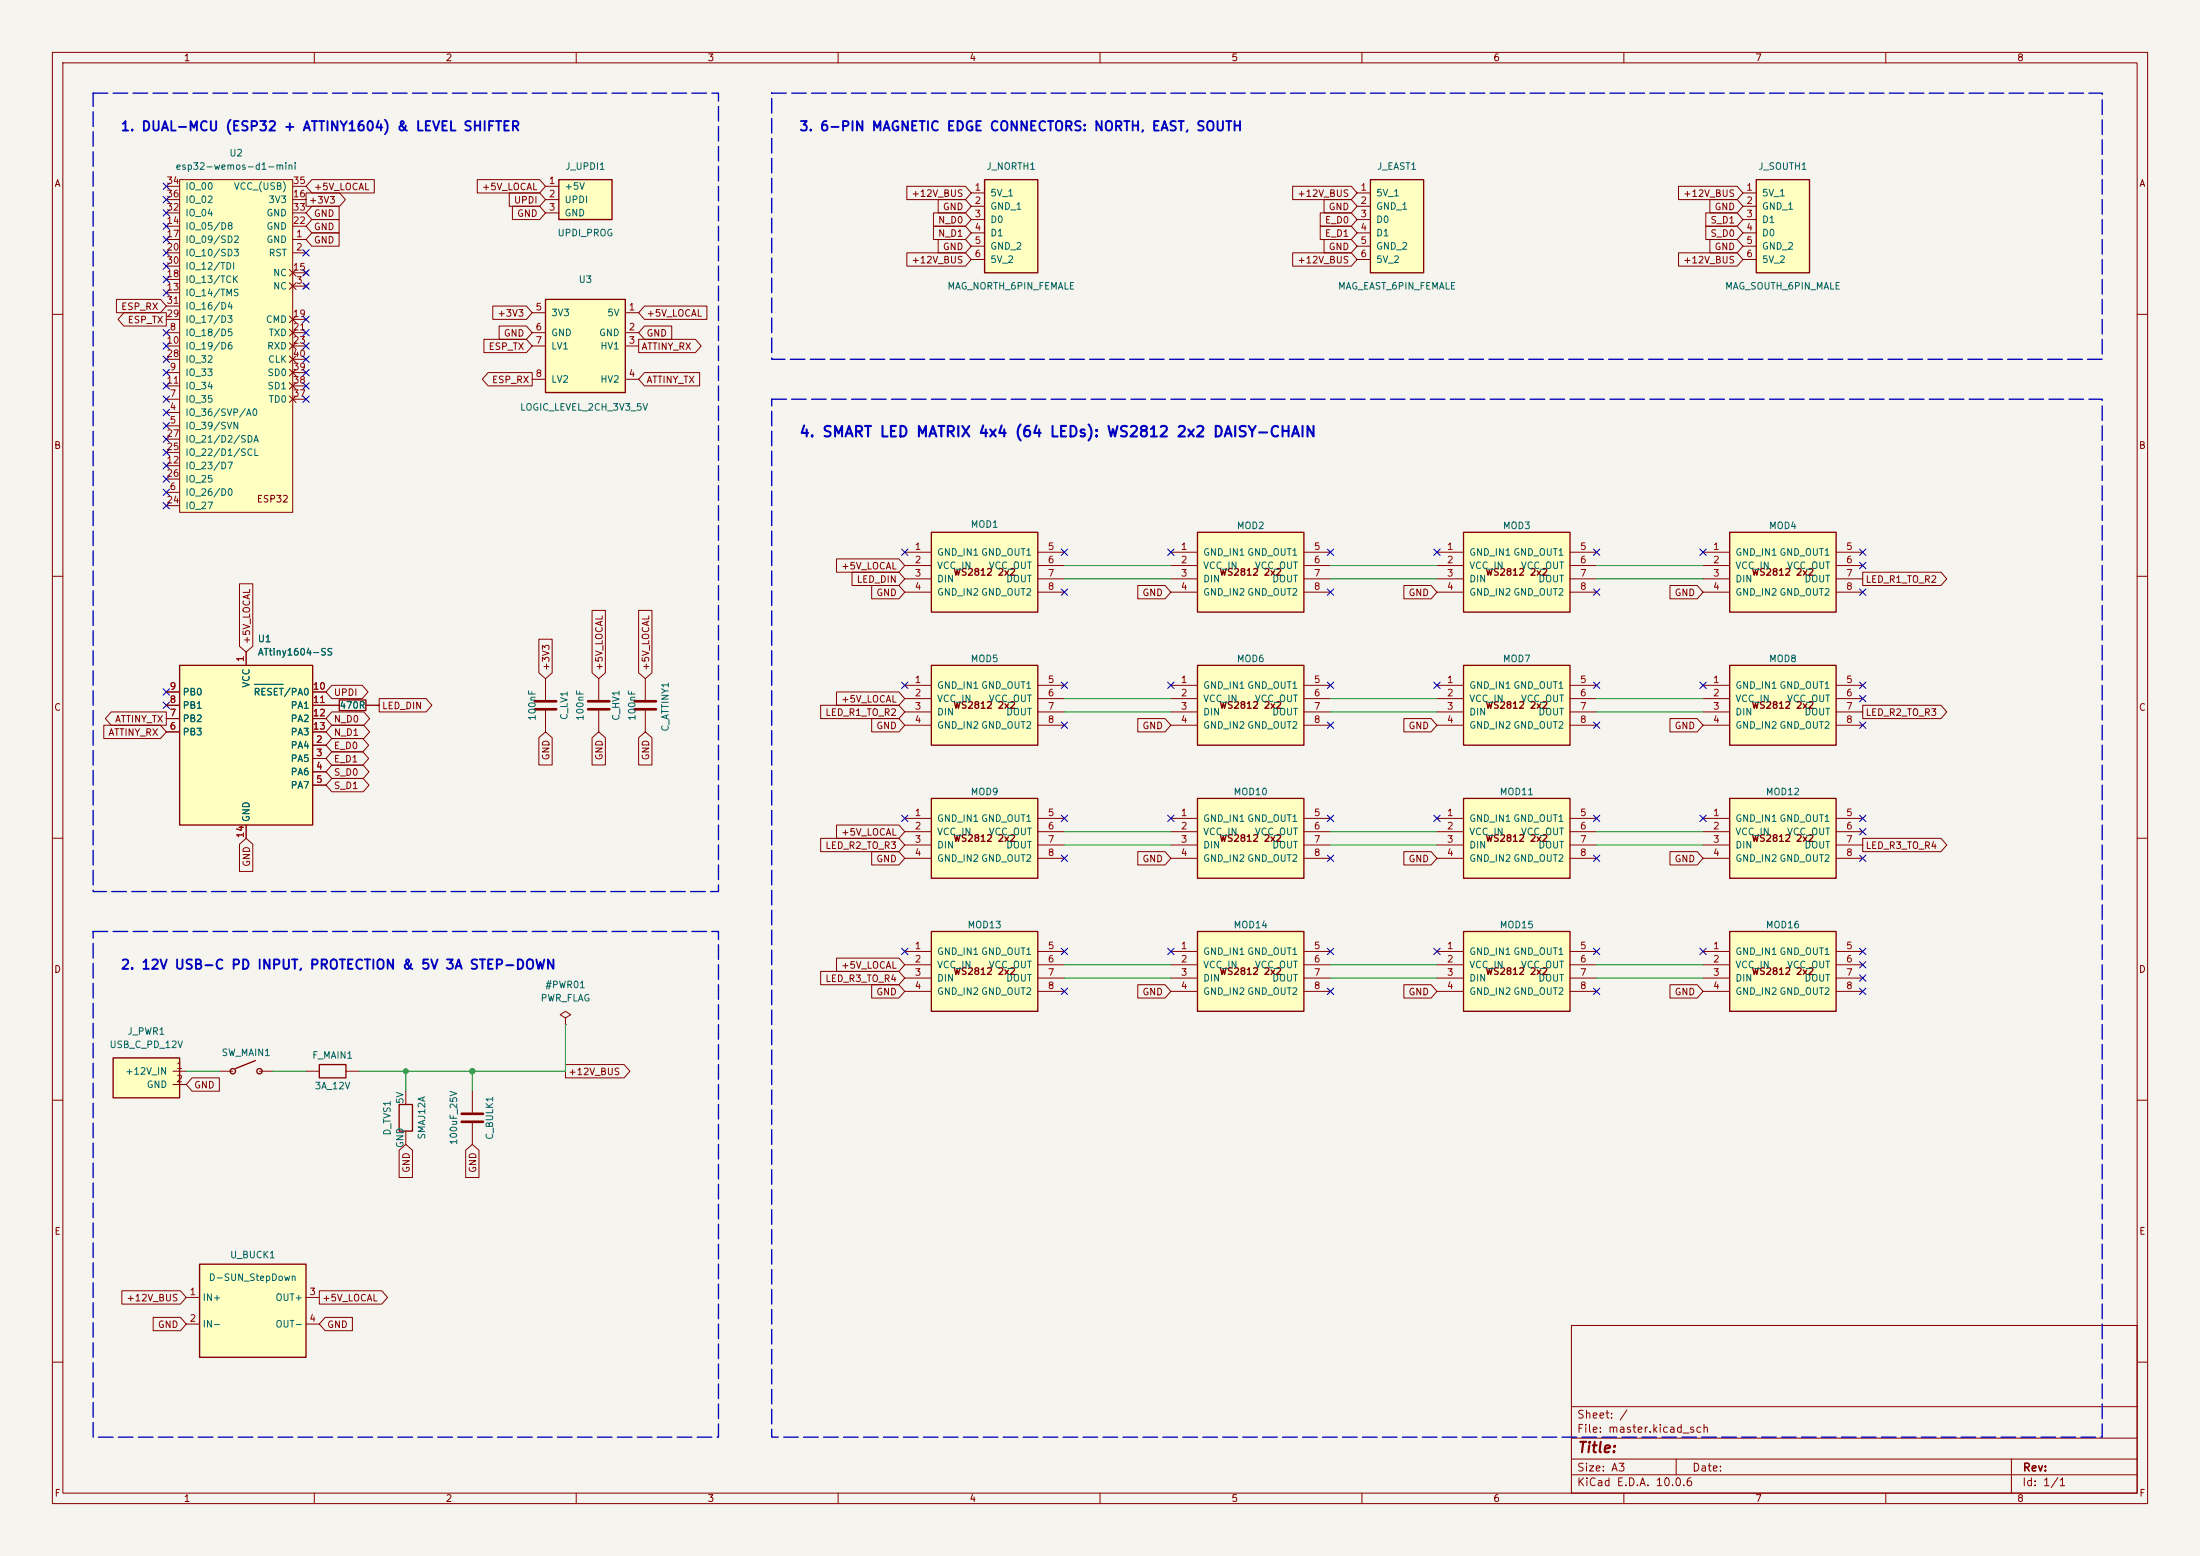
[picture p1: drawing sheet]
<svg xmlns="http://www.w3.org/2000/svg" width="420mm" height="297mm" viewBox="0 0 420 297" stroke-linecap="round" stroke-linejoin="round" font-family="sans-serif">
<path d="M0 0h420v297h-420z" fill="#f5f4ef" stroke="#f5f4ef" stroke-width=".19"/>
<g fill="none" stroke="#840000" stroke-width=".19">
<path d="M10 10h400v277h-400zM12 12h396v273h-396zM60 10v2M110 10v2M160 10v2M210 10v2M260 10v2M310 10v2M360 10v2M10 60h2M408 60h2M10 110h2"/>
<path d="M408 110h2M10 160h2M408 160h2M10 210h2M408 210h2M300 253h108v32h-108zM10 260h2M300 278.5h108M300 274.5h108M300 268.5h108M320 278.5v3M384 278.5v6.5"/>
<path d="M408 260h2M60 285v2M110 285v2M160 285v2M210 285v2M260 285v2M300 281.5h108M310 285v2M360 285v2"/>
</g>
<path d="M330.2 101.6h20.3v15.2h-20.3z" fill="#ffffc2"/>
<path d="M330.2 101.6h20.3v15.2h-20.3z" fill="none" stroke="#840000" stroke-width=".25"/>
<path d="M325.1 105.4h5.1M325.1 108h5.1M325.1 110.5h5.1M325.1 113h5.1M350.5 105.4h5.1M350.5 108h5.1M350.5 110.5h5.1M350.5 113h5.1" fill="none" stroke="#840000" stroke-width=".19"/>
<path d="M335.3 34.3h10.1v17.8h-10.1z" fill="#ffffc2"/>
<path d="M335.3 34.3h10.1v17.8h-10.1z" fill="none" stroke="#840000" stroke-width=".25"/>
<path d="M332.7 36.8h2.6M332.7 39.4h2.6M332.7 41.9h2.6M332.7 44.5h2.6M332.7 47h2.6M332.7 49.5h2.6" fill="none" stroke="#840000" stroke-width=".19"/>
<path d="M34.3 127h25.4v30.5h-25.4z" fill="#ffffc2"/>
<path d="M34.3 127h25.4v30.5h-25.4z" fill="none" stroke="#840000" stroke-width=".25"/>
<g fill="none" stroke="#840000" stroke-width=".19">
<path d="M31.7 139.7h2.6M31.7 137.2h2.6M31.7 134.6h2.6M31.7 132.1h2.6M47 124.5v2.5M59.7 139.7h2.5M59.7 137.2h2.5M59.7 134.6h2.5M59.7 132.1h2.5M47 157.5v2.5M59.7 142.2h2.5M59.7 144.8h2.5"/>
<path d="M59.7 147.3h2.5M59.7 149.9h2.5"/>
</g>
<path d="M48.6 130.6h5.5" fill="none" stroke="#006464" stroke-width=".19"/>
<path d="M106.7 34.3h10.1v7.6h-10.1z" fill="#ffffc2"/>
<path d="M106.7 34.3h10.1v7.6h-10.1z" fill="none" stroke="#840000" stroke-width=".25"/>
<path d="M104.1 35.6h2.6M104.1 38.1h2.6M104.1 40.6h2.6" fill="none" stroke="#840000" stroke-width=".19"/>
<path d="M261.6 34.3h10.2v17.8h-10.2z" fill="#ffffc2"/>
<path d="M261.6 34.3h10.2v17.8h-10.2z" fill="none" stroke="#840000" stroke-width=".25"/>
<path d="M259.1 36.8h2.5M259.1 39.4h2.5M259.1 41.9h2.5M259.1 44.5h2.5M259.1 47h2.5M259.1 49.5h2.5" fill="none" stroke="#840000" stroke-width=".19"/>
<path d="M104.1 57.2h15.3v17.7h-15.3z" fill="#ffffc2"/>
<path d="M104.1 57.2h15.3v17.7h-15.3z" fill="none" stroke="#840000" stroke-width=".25"/>
<path d="M101.6 59.7h2.5M119.4 59.7h2.5M101.6 63.5h2.5M101.6 66h2.5M101.6 72.4h2.5M119.4 63.5h2.5M119.4 66h2.5M119.4 72.4h2.5" fill="none" stroke="#840000" stroke-width=".19"/>
<path d="M34.3 34.3h21.6v63.5h-21.6z" fill="#ffffc2"/>
<g fill="none" stroke="#840000" stroke-width=".19">
<path d="M31.7 38.1h2.6M31.7 35.6h2.6M34.3 34.3h21.6v63.5h-21.6zM55.9 38.1h2.5M55.9 35.6h2.5M31.7 45.7h2.6M31.7 48.3h2.6M31.7 55.9h2.6M31.7 43.2h2.6M31.7 53.3h2.6M31.7 50.8h2.6M31.7 58.4h2.6"/>
<path d="M31.7 40.6h2.6M55.2 54l1.3 1.2M55.2 51.4l1.3 1.3M55.9 45.7h2.5M55.9 48.3h2.5M55.9 54.6h2.5M55.9 43.2h2.5M55.9 52.1h2.5M55.9 40.6h2.5M56.5 54l-1.3 1.2M56.5 51.4l-1.3 1.3M58 54.2l.8 .8"/>
<path d="M58 51.7l.8 .8M58.8 51.7l-.8 .8M58.8 54.2l-.8 .8M31.7 78.7h2.6M31.7 76.2h2.6M31.7 63.5h2.6M31.7 71.1h2.6M31.7 66h2.6M31.7 73.7h2.6M31.7 61h2.6M31.7 68.6h2.6M55.2 60.3l1.3 1.3"/>
<path d="M55.2 62.9l1.3 1.2M55.2 65.4l1.3 1.3M55.2 75.6l1.3 1.2M55.2 73l1.3 1.3M55.2 70.5l1.3 1.3M55.2 67.9l1.3 1.3M55.9 76.2h2.5M55.9 63.5h2.5M55.9 71.1h2.5M55.9 66h2.5M55.9 73.7h2.5M55.9 61h2.5"/>
<path d="M55.9 68.6h2.5M56.5 60.3l-1.3 1.3M56.5 62.9l-1.3 1.2M56.5 65.4l-1.3 1.3M56.5 75.6l-1.3 1.2M56.5 73l-1.3 1.3M56.5 70.5l-1.3 1.3M56.5 67.9l-1.3 1.3M31.7 81.3h2.6M31.7 94h2.6M31.7 88.9h2.6M31.7 96.5h2.6"/>
<path d="M31.7 86.4h2.6M31.7 91.4h2.6M31.7 83.8h2.6"/>
</g>
<path d="M330.2 177.8h20.3v15.2h-20.3z" fill="#ffffc2"/>
<path d="M64.8 133.6h5v2h-5zM330.2 177.8h20.3v15.2h-20.3z" fill="none" stroke="#840000" stroke-width=".25"/>
<g fill="none" stroke="#840000" stroke-width=".19">
<path d="M62.2 134.6h2.6M69.8 134.6h2.6M104.1 129.5v4.1M104.1 135.6v4.1M114.3 129.5v4.1M114.3 135.6v4.1M123.2 129.5v4.1M123.2 135.6v4.1M325.1 181.6h5.1M325.1 184.2h5.1M325.1 186.7h5.1M325.1 189.2h5.1"/>
<path d="M350.5 181.6h5.1M350.5 184.2h5.1M350.5 186.7h5.1M350.5 189.2h5.1"/>
</g>
<path d="M102.1 133.9h4.1M102.1 135.4h4.1M112.3 133.9h4M112.3 135.4h4M121.2 133.9h4M121.2 135.4h4" fill="none" stroke="#840000" stroke-width=".51"/>
<path d="M279.4 152.4h20.3v15.2h-20.3z" fill="#ffffc2"/>
<path d="M279.4 152.4h20.3v15.2h-20.3z" fill="none" stroke="#840000" stroke-width=".25"/>
<path d="M274.3 156.2h5.1M274.3 158.8h5.1M299.7 156.2h5.1M299.7 158.8h5.1M274.3 161.3h5.1M274.3 163.8h5.1M299.7 161.3h5.1M299.7 163.8h5.1" fill="none" stroke="#840000" stroke-width=".19"/>
<path d="M279.4 127h20.3v15.2h-20.3z" fill="#ffffc2"/>
<path d="M279.4 127h20.3v15.2h-20.3z" fill="none" stroke="#840000" stroke-width=".25"/>
<path d="M274.3 130.8h5.1M274.3 133.4h5.1M274.3 135.9h5.1M274.3 138.4h5.1M299.7 130.8h5.1M299.7 133.4h5.1M299.7 135.9h5.1M299.7 138.4h5.1" fill="none" stroke="#840000" stroke-width=".19"/>
<path d="M330.2 152.4h20.3v15.2h-20.3z" fill="#ffffc2"/>
<path d="M330.2 152.4h20.3v15.2h-20.3z" fill="none" stroke="#840000" stroke-width=".25"/>
<path d="M325.1 156.2h5.1M325.1 158.8h5.1M350.5 156.2h5.1M350.5 158.8h5.1M325.1 161.3h5.1M325.1 163.8h5.1M350.5 161.3h5.1M350.5 163.8h5.1" fill="none" stroke="#840000" stroke-width=".19"/>
<path d="M330.2 127h20.3v15.2h-20.3z" fill="#ffffc2"/>
<path d="M330.2 127h20.3v15.2h-20.3z" fill="none" stroke="#840000" stroke-width=".25"/>
<path d="M325.1 130.8h5.1M325.1 133.4h5.1M325.1 135.9h5.1M325.1 138.4h5.1M350.5 130.8h5.1M350.5 133.4h5.1M350.5 135.9h5.1M350.5 138.4h5.1" fill="none" stroke="#840000" stroke-width=".19"/>
<path d="M38.1 241.3h20.3v17.8h-20.3z" fill="#ffffc2"/>
<g fill="none" stroke="#840000" stroke-width=".25">
<path d="M48.8 202.4l-3.8 1.6M61 203.2h5v2.5h-5zM38.1 241.3h20.3v17.8h-20.3z"/>
<circle cx="44.5" cy="204.5" r=".51"/>
<circle cx="49.5" cy="204.5" r=".51"/>
</g>
<path d="M41.9 204.5h2.5M49.5 204.5h2.6M58.4 204.5h2.6M66 204.5h2.6M35.6 247.6h2.5M35.6 252.7h2.5M58.4 247.6h2.6M58.4 252.7h2.6" fill="none" stroke="#840000" stroke-width=".19"/>
<path d="M188 34.3h10.1v17.8h-10.1z" fill="#ffffc2"/>
<path d="M188 34.3h10.1v17.8h-10.1z" fill="none" stroke="#840000" stroke-width=".25"/>
<path d="M185.4 36.8h2.6M185.4 39.4h2.6M185.4 41.9h2.6M185.4 44.5h2.6M185.4 47h2.6M185.4 49.5h2.6M90.2 208.3v4M90.2 214.4v4" fill="none" stroke="#840000" stroke-width=".19"/>
<path d="M88.1 212.6h4.1M88.1 214.1h4.1" fill="none" stroke="#840000" stroke-width=".51"/>
<path d="M21.6 201.9h12.7v7.7h-12.7z" fill="#ffffc2"/>
<path d="M21.6 201.9h12.7v7.7h-12.7zM76.2 210.8h2.5v5.1h-2.5z" fill="none" stroke="#840000" stroke-width=".25"/>
<path d="M33 204.5h2.6M33 207h2.6M77.5 208.3v2.5M77.5 215.9v2.5" fill="none" stroke="#840000" stroke-width=".19"/>
<path d="M279.4 177.8h20.3v15.2h-20.3z" fill="#ffffc2"/>
<path d="M279.4 177.8h20.3v15.2h-20.3z" fill="none" stroke="#840000" stroke-width=".25"/>
<path d="M274.3 181.6h5.1M274.3 184.2h5.1M274.3 186.7h5.1M274.3 189.2h5.1M299.7 181.6h5.1M299.7 184.2h5.1M299.7 186.7h5.1M299.7 189.2h5.1" fill="none" stroke="#840000" stroke-width=".19"/>
<path d="M279.4 101.6h20.3v15.2h-20.3z" fill="#ffffc2"/>
<path d="M279.4 101.6h20.3v15.2h-20.3z" fill="none" stroke="#840000" stroke-width=".25"/>
<path d="M274.3 105.4h5.1M274.3 108h5.1M274.3 110.5h5.1M274.3 113h5.1M299.7 105.4h5.1M299.7 108h5.1M299.7 110.5h5.1M299.7 113h5.1" fill="none" stroke="#840000" stroke-width=".19"/>
<path d="M177.8 101.6h20.3v15.2h-20.3z" fill="#ffffc2"/>
<path d="M177.8 101.6h20.3v15.2h-20.3z" fill="none" stroke="#840000" stroke-width=".25"/>
<path d="M172.7 105.4h5.1M172.7 108h5.1M172.7 110.5h5.1M172.7 113h5.1M198.1 105.4h5.1M198.1 108h5.1M198.1 110.5h5.1M198.1 113h5.1M107.9 194.3l1.1-.6-1.1-.7-1 .7 1 .6v1.3M107.9 195.6h.1" fill="none" stroke="#840000" stroke-width=".19"/>
<path d="M228.6 101.6h20.3v15.2h-20.3z" fill="#ffffc2"/>
<path d="M228.6 101.6h20.3v15.2h-20.3z" fill="none" stroke="#840000" stroke-width=".25"/>
<path d="M223.5 105.4h5.1M223.5 108h5.1M223.5 110.5h5.1M223.5 113h5.1M248.9 105.4h5.1M248.9 108h5.1M248.9 110.5h5.1M248.9 113h5.1" fill="none" stroke="#840000" stroke-width=".19"/>
<path d="M177.8 152.4h20.3v15.2h-20.3z" fill="#ffffc2"/>
<path d="M177.8 152.4h20.3v15.2h-20.3z" fill="none" stroke="#840000" stroke-width=".25"/>
<path d="M172.7 156.2h5.1M172.7 158.8h5.1M198.1 156.2h5.1M198.1 158.8h5.1M172.7 161.3h5.1M172.7 163.8h5.1M198.1 161.3h5.1M198.1 163.8h5.1" fill="none" stroke="#840000" stroke-width=".19"/>
<path d="M177.8 177.8h20.3v15.2h-20.3z" fill="#ffffc2"/>
<path d="M177.8 177.8h20.3v15.2h-20.3z" fill="none" stroke="#840000" stroke-width=".25"/>
<path d="M172.7 181.6h5.1M172.7 184.2h5.1M172.7 186.7h5.1M172.7 189.2h5.1M198.1 181.6h5.1M198.1 184.2h5.1M198.1 186.7h5.1M198.1 189.2h5.1" fill="none" stroke="#840000" stroke-width=".19"/>
<path d="M228.6 152.4h20.3v15.2h-20.3z" fill="#ffffc2"/>
<path d="M228.6 152.4h20.3v15.2h-20.3z" fill="none" stroke="#840000" stroke-width=".25"/>
<path d="M223.5 156.2h5.1M223.5 158.8h5.1M248.9 156.2h5.1M248.9 158.8h5.1M223.5 161.3h5.1M223.5 163.8h5.1M248.9 161.3h5.1M248.9 163.8h5.1" fill="none" stroke="#840000" stroke-width=".19"/>
<path d="M228.6 127h20.3v15.2h-20.3z" fill="#ffffc2"/>
<path d="M228.6 127h20.3v15.2h-20.3z" fill="none" stroke="#840000" stroke-width=".25"/>
<path d="M223.5 130.8h5.1M223.5 133.4h5.1M223.5 135.9h5.1M223.5 138.4h5.1M248.9 130.8h5.1M248.9 133.4h5.1M248.9 135.9h5.1M248.9 138.4h5.1" fill="none" stroke="#840000" stroke-width=".19"/>
<path d="M228.6 177.8h20.3v15.2h-20.3z" fill="#ffffc2"/>
<path d="M228.6 177.8h20.3v15.2h-20.3z" fill="none" stroke="#840000" stroke-width=".25"/>
<path d="M223.5 181.6h5.1M223.5 184.2h5.1M223.5 186.7h5.1M223.5 189.2h5.1M248.9 181.6h5.1M248.9 184.2h5.1M248.9 186.7h5.1M248.9 189.2h5.1" fill="none" stroke="#840000" stroke-width=".19"/>
<path d="M177.8 127h20.3v15.2h-20.3z" fill="#ffffc2"/>
<path d="M177.8 127h20.3v15.2h-20.3z" fill="none" stroke="#840000" stroke-width=".25"/>
<g fill="none" stroke="#840000" stroke-width=".19">
<path d="M58.4 36.8h6.4l1.1 1.3-1.1 1.3h-6.4zM59.5 34.3h11.9v2.5h-11.9l-1.1-1.2zM59.5 39.4h5.2v2.5h-5.2l-1.1-1.3zM91.1 34.3h11.9l1.1 1.3-1.1 1.2h-11.9zM97.2 36.8h5.8l1.1 1.3-1.1 1.3h-5.8zM97.8 39.4h5.2l1.1 1.2-1.1 1.3h-5.2zM173.1 35.6h11.2l1.1 1.2-1.1 1.3h-11.2zM179.1 38.1h5.2l1.1 1.3-1.1 1.2h-5.2zM246.8 35.6h11.2l1.1 1.2-1.1 1.3h-11.2zM252.8 38.1h5.2l1.1 1.3-1.1 1.2h-5.2zM320.4 35.6h11.2l1.1 1.2-1.1 1.3h-11.2zM326.4 38.1h5.2l1.1 1.3-1.1 1.2h-5.2z"/>
<path d="M22.2 57.1h8.4l1.1 1.3-1.1 1.3h-8.4zM23.6 59.7h8.1v2.5h-8.1l-1.1-1.2zM59.5 44.4h5.2v2.6h-5.2l-1.1-1.3zM59.5 41.9h5.2v2.6h-5.2l-1.1-1.3zM94.1 58.4h6.4l1.1 1.3-1.1 1.3h-6.4zM123 58.4h11.9v2.6h-11.9l-1.1-1.3zM173.1 48.3h11.2l1.1 1.2-1.1 1.3h-11.2zM178.2 43.2h6.1l1.1 1.3-1.1 1.2h-6.1zM178.2 40.6h6.1l1.1 1.3-1.1 1.3h-6.1zM179.1 45.7h5.2l1.1 1.3-1.1 1.3h-5.2zM246.8 48.3h11.2l1.1 1.2-1.1 1.3h-11.2zM252 43.2h6l1.1 1.3-1.1 1.2h-6z"/>
<path d="M252 40.6h6l1.1 1.3-1.1 1.3h-6zM252.8 45.7h5.2l1.1 1.3-1.1 1.3h-5.2zM320.4 48.3h11.2l1.1 1.2-1.1 1.3h-11.2zM325.6 40.6h6l1.1 1.3-1.1 1.3h-6zM325.6 43.2h6l1.1 1.3-1.1 1.2h-6zM326.4 45.7h5.2l1.1 1.3-1.1 1.3h-5.2zM92.4 64.8h8.1l1.1 1.2-1.1 1.3h-8.1zM93.2 71.1h8.4v2.6h-8.4l-1.1-1.3zM95.3 62.2h5.2l1.1 1.3-1.1 1.3h-5.2zM121.9 64.8h10.8l1.2 1.2-1.2 1.3h-10.8zM123 62.2h5.2v2.6h-5.2l-1.1-1.3zM123 71.1h10.6v2.6h-10.6l-1.1-1.3z"/>
<path d="M45.7 111.4h2.6v11.9l-1.3 1.2-1.3-1.2zM113 116.5h2.6v11.9l-1.3 1.1-1.3-1.1zM121.9 116.5h2.6v11.9l-1.3 1.1-1.3-1.1zM159.7 106.7h11.9l1.1 1.3-1.1 1.2h-11.9zM162.7 109.2h8.9l1.1 1.3-1.1 1.3h-8.9zM166.4 111.8h5.2l1.1 1.2-1.1 1.3h-5.2zM217.2 111.8h5.2l1.1 1.2-1.1 1.3h-5.2zM268 111.8h5.2l1.1 1.2-1.1 1.3h-5.2zM318.8 111.8h5.2l1.1 1.2-1.1 1.3h-5.2zM355.6 109.2h14.9l1.2 1.3-1.2 1.3h-14.9zM19.8 138.4h10.8l1.1 1.3-1.1 1.3h-10.8zM21.2 135.9h10.5v2.5h-10.5l-1.1-1.2z"/>
<path d="M31.7 134.6h2.6M31.7 139.7h2.6M31.7 137.2h2.6M31.7 132.1h2.6M47 124.5v2.5M59.7 134.6h5.1M59.7 139.7h2.5M59.7 137.2h2.5M59.7 132.1h2.5M63.3 130.8h5.9l1.1 1.3-1.1 1.3h-5.9l-1.1-1.3zM63.3 135.9h6.2l1.1 1.3-1.1 1.2h-6.2l-1.1-1.2zM63.3 138.4h6.2l1.1 1.3-1.1 1.3h-6.2l-1.1-1.3z"/>
<path d="M69.8 134.6h2.6M72.4 133.3h8.9l1.2 1.3-1.2 1.3h-8.9zM102.9 122h2.5v6.4l-1.3 1.1-1.2-1.1zM156.7 134.6h14.9l1.1 1.3-1.1 1.3h-14.9zM159.7 132.1h11.9l1.1 1.3-1.1 1.2h-11.9zM166.4 137.2h5.2l1.1 1.2-1.1 1.3h-5.2zM172.7 130.8h5.1M172.7 133.4h5.1M172.7 135.9h5.1M172.7 138.4h5.1M198.1 130.8h5.1M198.1 133.4h5.1"/>
<path d="M198.1 135.9h5.1M198.1 138.4h5.1M217.2 137.2h5.2l1.1 1.2-1.1 1.3h-5.2zM268 137.2h5.2l1.1 1.2-1.1 1.3h-5.2zM318.8 137.2h5.2l1.1 1.2-1.1 1.3h-5.2zM355.6 134.6h14.9l1.2 1.3-1.2 1.3h-14.9zM47 157.5v2.5M59.7 142.2h2.5M59.7 144.8h2.5M59.7 147.3h2.5M59.7 149.9h2.5M63.3 141h6l1.1 1.2-1.1 1.3h-6l-1.1-1.3z"/>
<path d="M63.3 146h6l1.1 1.3-1.1 1.3h-6l-1.1-1.3zM63.3 143.5h6l1.1 1.3-1.1 1.3h-6l-1.1-1.3zM63.3 148.6h6l1.1 1.3-1.1 1.2h-6l-1.1-1.2zM102.9 140.8l1.2-1.1 1.3 1.1v5.2h-2.5zM113 140.8l1.3-1.1 1.3 1.1v5.2h-2.6zM121.9 140.8l1.3-1.1 1.3 1.1v5.2h-2.6zM159.7 157.5h11.9l1.1 1.3-1.1 1.2h-11.9zM45.7 161.1l1.3-1.1 1.3 1.1v5.2h-2.6zM156.7 160h14.9l1.1 1.3-1.1 1.3h-14.9zM166.4 162.6h5.2l1.1 1.2-1.1 1.3h-5.2zM217.2 162.6h5.2l1.1 1.2-1.1 1.3h-5.2zM268 162.6h5.2l1.1 1.2-1.1 1.3h-5.2z"/>
<path d="M318.8 162.6h5.2l1.1 1.2-1.1 1.3h-5.2zM355.6 160h14.9l1.2 1.3-1.2 1.3h-14.9zM156.7 185.4h14.9l1.1 1.3-1.1 1.3h-14.9zM159.7 182.9h11.9l1.1 1.3-1.1 1.2h-11.9zM166.4 188h5.2l1.1 1.2-1.1 1.3h-5.2zM217.2 188h5.2l1.1 1.2-1.1 1.3h-5.2zM268 188h5.2l1.1 1.2-1.1 1.3h-5.2zM318.8 188h5.2l1.1 1.2-1.1 1.3h-5.2zM36.7 205.7h5.2v2.6h-5.2l-1.1-1.3zM76.2 219.6l1.3-1.2 1.2 1.2v5.2h-2.5zM88.9 219.6l1.3-1.2 1.2 1.2v5.2h-2.5zM107.9 203.2h11.2l1.2 1.3-1.2 1.2h-11.2z"/>
<path d="M23.3 246.4h11.1l1.2 1.2-1.2 1.3h-11.1zM29.2 251.5h5.2l1.2 1.2-1.2 1.3h-5.2zM61 246.4h11.9l1.1 1.2-1.1 1.3h-11.9zM62.1 251.5h5.2v2.5h-5.2l-1.1-1.3z"/>
</g>
<g fill="none" stroke="#009600" stroke-width=".19">
<path d="M203.2 110.5h20.3M203.2 108h20.3M254 110.5h20.3M254 108h20.3M304.8 110.5h20.3M304.8 108h20.3M203.2 133.4h20.3M203.2 135.9h20.3M254 133.4h20.3M254 135.9h20.3M304.8 133.4h20.3M304.8 135.9h20.3"/>
<path d="M203.2 158.8h20.3M254 158.8h20.3M304.8 158.8h20.3M203.2 161.3h20.3M254 161.3h20.3M304.8 161.3h20.3M107.9 195.6v8.9h-39.3M203.2 184.2h20.3M203.2 186.7h20.3M254 184.2h20.3M254 186.7h20.3M304.8 184.2h20.3"/>
<path d="M304.8 186.7h20.3M35.6 204.5h6.3M52.1 204.5h6.3M77.5 204.5v3.8M90.2 204.5v3.8"/>
</g>
<g fill="none" stroke="#000084" stroke-width=".19">
<path d="M31.1 35l1.3 1.2M31.1 37.5l1.3 1.2M32.4 35l-1.3 1.2M32.4 37.5l-1.3 1.2M31.1 40l1.3 1.2M31.1 52.7l1.3 1.2M31.1 55.3l1.3 1.2M31.1 42.6l1.3 1.2M31.1 47.7l1.3 1.2M31.1 45.1l1.3 1.2M31.1 50.2l1.3 1.2M32.4 40l-1.3 1.2"/>
<path d="M32.4 52.7l-1.3 1.2M32.4 55.3l-1.3 1.2M32.4 42.6l-1.3 1.2M32.4 47.7l-1.3 1.2M32.4 45.1l-1.3 1.2M32.4 50.2l-1.3 1.2M57.8 54l1.2 1.2M57.8 47.7l1.2 1.2M57.8 51.5l1.2 1.2M59 54l-1.2 1.2M59 51.5l-1.2 1.2M59 47.7l-1.2 1.2"/>
<path d="M31.1 73.1l1.3 1.2M31.1 70.5l1.3 1.2M31.1 62.9l1.3 1.2M31.1 75.6l1.3 1.2M31.1 78.1l1.3 1.2M31.1 65.4l1.3 1.2M31.1 68l1.3 1.2M32.4 73.1l-1.3 1.2M32.4 70.5l-1.3 1.2M32.4 62.9l-1.3 1.2M32.4 75.6l-1.3 1.2M32.4 78.1l-1.3 1.2"/>
<path d="M32.4 65.4l-1.3 1.2M32.4 68l-1.3 1.2M57.8 68l1.2 1.2M57.8 70.5l1.2 1.2M57.8 73.1l1.2 1.2M57.8 75.6l1.2 1.2M57.8 65.4l1.2 1.2M57.8 60.4l1.2 1.2M57.8 62.9l1.2 1.2M59 68l-1.2 1.2M59 70.5l-1.2 1.2M59 73.1l-1.2 1.2"/>
<path d="M59 75.6l-1.2 1.2M59 65.4l-1.2 1.2M59 60.4l-1.2 1.2M59 62.9l-1.2 1.2M31.1 85.8l1.3 1.2M31.1 88.3l1.3 1.2M31.1 83.2l1.3 1.2M31.1 93.4l1.3 1.2M31.1 95.9l1.3 1.2M31.1 90.8l1.3 1.2M31.1 80.7l1.3 1.2M32.4 85.8l-1.3 1.2"/>
<path d="M32.4 88.3l-1.3 1.2M32.4 83.2l-1.3 1.2M32.4 80.7l-1.3 1.2M32.4 93.4l-1.3 1.2M32.4 95.9l-1.3 1.2M32.4 90.8l-1.3 1.2M172.1 104.8l1.2 1.2M173.3 104.8l-1.2 1.2M202.6 112.4l1.2 1.2M202.6 104.8l1.2 1.2M203.8 112.4l-1.2 1.2M203.8 104.8l-1.2 1.2"/>
<path d="M222.9 104.8l1.2 1.2M224.1 104.8l-1.2 1.2M253.4 112.4l1.2 1.2M253.4 104.8l1.2 1.2M254.6 112.4l-1.2 1.2M254.6 104.8l-1.2 1.2M273.7 104.8l1.2 1.2M274.9 104.8l-1.2 1.2M304.2 112.4l1.2 1.2M304.2 104.8l1.2 1.2M305.4 104.8l-1.2 1.2M305.4 112.4l-1.2 1.2"/>
<path d="M324.5 104.8l1.2 1.2M325.7 104.8l-1.2 1.2M355 107.3l1.2 1.3M355 112.4l1.2 1.2M355 104.8l1.2 1.2M356.2 104.8l-1.2 1.2M356.2 112.4l-1.2 1.2M356.2 107.3l-1.2 1.3M31.1 134l1.3 1.2M31.1 131.5l1.3 1.2M32.4 134l-1.3 1.2M32.4 131.5l-1.3 1.2"/>
<path d="M172.1 130.2l1.2 1.2M173.3 130.2l-1.2 1.2M202.6 137.8l1.2 1.2M202.6 130.2l1.2 1.2M203.8 137.8l-1.2 1.2M203.8 130.2l-1.2 1.2M222.9 130.2l1.2 1.2M224.1 130.2l-1.2 1.2M253.4 137.8l1.2 1.2M253.4 130.2l1.2 1.2M254.6 137.8l-1.2 1.2M254.6 130.2l-1.2 1.2"/>
<path d="M273.7 130.2l1.2 1.2M274.9 130.2l-1.2 1.2M304.2 130.2l1.2 1.2M304.2 137.8l1.2 1.2M305.4 130.2l-1.2 1.2M305.4 137.8l-1.2 1.2M324.5 130.2l1.2 1.2M325.7 130.2l-1.2 1.2M355 137.8l1.2 1.2M355 130.2l1.2 1.2M355 132.7l1.2 1.3M356.2 137.8l-1.2 1.2"/>
<path d="M356.2 130.2l-1.2 1.2M356.2 132.7l-1.2 1.3M172.1 155.6l1.2 1.2M173.3 155.6l-1.2 1.2M202.6 155.6l1.2 1.2M203.8 155.6l-1.2 1.2M222.9 155.6l1.2 1.2M224.1 155.6l-1.2 1.2M253.4 155.6l1.2 1.2M254.6 155.6l-1.2 1.2M273.7 155.6l1.2 1.2M274.9 155.6l-1.2 1.2"/>
<path d="M304.2 155.6l1.2 1.2M305.4 155.6l-1.2 1.2M324.5 155.6l1.2 1.2M325.7 155.6l-1.2 1.2M355 155.6l1.2 1.2M355 158.1l1.2 1.3M356.2 155.6l-1.2 1.2M356.2 158.1l-1.2 1.3M202.6 163.2l1.2 1.2M203.8 163.2l-1.2 1.2M253.4 163.2l1.2 1.2M254.6 163.2l-1.2 1.2"/>
<path d="M304.2 163.2l1.2 1.2M305.4 163.2l-1.2 1.2M355 163.2l1.2 1.2M356.2 163.2l-1.2 1.2M172.1 181l1.2 1.2M173.3 181l-1.2 1.2M202.6 188.6l1.2 1.2M202.6 181l1.2 1.2M203.8 188.6l-1.2 1.2M203.8 181l-1.2 1.2M222.9 181l1.2 1.2M224.1 181l-1.2 1.2"/>
<path d="M253.4 181l1.2 1.2M253.4 188.6l1.2 1.2M254.6 181l-1.2 1.2M254.6 188.6l-1.2 1.2M273.7 181l1.2 1.2M274.9 181l-1.2 1.2M304.2 188.6l1.2 1.2M304.2 181l1.2 1.2M305.4 188.6l-1.2 1.2M305.4 181l-1.2 1.2M324.5 181l1.2 1.2M325.7 181l-1.2 1.2"/>
<path d="M355 181l1.2 1.2M355 186.1l1.2 1.2M355 183.5l1.2 1.3M355 188.6l1.2 1.2M356.2 181l-1.2 1.2M356.2 186.1l-1.2 1.2M356.2 183.5l-1.2 1.3M356.2 188.6l-1.2 1.2"/>
</g>
<path d="M17.8 17.8h119.4v152.4h-119.4zM147.3 17.8h254v50.8h-254zM147.3 76.2h254v198.1h-254zM17.8 177.8h119.4v96.5h-119.4z" fill="none" stroke="#0000c2" stroke-width=".25" stroke-dasharray="2.8 1"/>
<path d="M48.6 130.6h5.5" fill="none" stroke="#006464" stroke-width=".19"/>
<g fill="#009600" stroke="#009600" stroke-width=".19">
<circle cx="90.2" cy="204.5" r=".51"/>
<circle cx="77.5" cy="204.5" r=".46"/>
</g>
<text font-size="2" fill="#0000c2" x="152.5" y="83.9">4. SMART LED MATRIX 4x4 (64 LEDs): WS2812 2x2 DAISY-CHAIN</text>
<text font-size="2" fill="#840000" x="301" y="277.8">Title:</text>
<g font-size="1.8" fill="#0000c2">
<text x="22.9" y="25.5">1. DUAL-MCU (ESP32 + ATTINY1604) &amp; LEVEL SHIFTER</text>
<text x="152.5" y="25.5">3. 6-PIN MAGNETIC EDGE CONNECTORS: NORTH, EAST, SOUTH</text>
<text x="22.9" y="185.5">2. 12V USB-C PD INPUT, PROTECTION &amp; 5V 3A STEP-DOWN</text>
</g>
<g font-size="1.5" fill="#840000">
<text x="300.9" y="273.8">File: master.kicad_sch</text>
<text x="300.9" y="271.1">Sheet: /</text>
<text x="300.9" y="281.2">Size: A3</text>
<text x="322.9" y="281.2">Date:</text>
<text x="386" y="281.2">Rev:</text>
<text x="300.9" y="284">KiCad E.D.A. 10.0.6</text>
<text x="385.9" y="284">Id: 1/1</text>
</g>
<g font-size="1.3" fill="#840000">
<text x="35" y="12">1</text>
<text x="85" y="12">2</text>
<text x="135" y="12">3</text>
<text x="185" y="12">4</text>
<text x="235" y="12">5</text>
<text x="285" y="12">6</text>
<text x="335" y="12">7</text>
<text x="385" y="12">8</text>
<text x="10.3" y="36">A</text>
<text x="408.3" y="36">A</text>
<text x="58.9" y="39.2">+3V3</text>
<text x="59.8" y="36.6">+5V_LOCAL</text>
<text x="59.8" y="41.7">GND</text>
<text x="91.9" y="36.6">+5V_LOCAL</text>
<text x="98" y="39.2">UPDI</text>
<text x="98.6" y="41.7">GND</text>
<text x="173.9" y="37.9">+12V_BUS</text>
<text x="179.9" y="40.4">GND</text>
<text x="247.6" y="37.9">+12V_BUS</text>
<text x="253.6" y="40.4">GND</text>
<text x="321.2" y="37.9">+12V_BUS</text>
<text x="327.2" y="40.4">GND</text>
<text x="59.8" y="46.8">GND</text>
<text x="59.8" y="44.2">GND</text>
<text x="179" y="45.5">N_D1</text>
<text x="179" y="43">N_D0</text>
<text x="252.8" y="45.5">E_D1</text>
<text x="252.8" y="43">E_D0</text>
<text x="326.4" y="43">S_D1</text>
<text x="326.4" y="45.5">S_D0</text>
<text x="173.9" y="50.6">+12V_BUS</text>
<text x="179.9" y="48">GND</text>
<text x="247.6" y="50.6">+12V_BUS</text>
<text x="253.6" y="48">GND</text>
<text x="321.2" y="50.6">+12V_BUS</text>
<text x="327.2" y="48">GND</text>
<text x="23" y="59.5">ESP_RX</text>
<text x="24.3" y="62">ESP_TX</text>
<text x="94.9" y="60.7">+3V3</text>
<text x="96.1" y="64.6">GND</text>
<text x="123.3" y="64.6">GND</text>
<text x="123.3" y="60.7">+5V_LOCAL</text>
<text x="93.2" y="67.1">ESP_TX</text>
<text x="122.4" y="67.1">ATTINY_RX</text>
<text x="93.8" y="73.4">ESP_RX</text>
<text x="123.3" y="73.4">ATTINY_TX</text>
<text x="10.2" y="86">B</text>
<text x="408.2" y="86">B</text>
<text x="48.9" y="96.2">ESP32</text>
<text x="160.5" y="109">+5V_LOCAL</text>
<text x="163.4" y="111.5">LED_DIN</text>
<text x="181.9" y="110.2">WS2812 2x2</text>
<text x="232.7" y="110.2">WS2812 2x2</text>
<text x="283.5" y="110.2">WS2812 2x2</text>
<text x="334.3" y="110.2">WS2812 2x2</text>
<text x="356" y="111.5">LED_R1_TO_R2</text>
<text x="167.2" y="114.1">GND</text>
<text x="218" y="114.1">GND</text>
<text x="268.8" y="114.1">GND</text>
<text x="319.6" y="114.1">GND</text>
<text x="48" y="123.1" transform="rotate(-90 48 123.1)">+5V_LOCAL</text>
<text x="105.2" y="128.1" transform="rotate(-90 105.2 128.1)">+3V3</text>
<text x="115.4" y="128.1" transform="rotate(-90 115.4 128.1)">+5V_LOCAL</text>
<text x="124.2" y="128.1" transform="rotate(-90 124.2 128.1)">+5V_LOCAL</text>
<text x="10.2" y="136">C</text>
<text x="63.6" y="133.1">UPDI</text>
<text x="72.8" y="135.7">LED_DIN</text>
<text x="157.5" y="136.9">LED_R1_TO_R2</text>
<text x="160.5" y="134.4">+5V_LOCAL</text>
<text x="181.9" y="135.6">WS2812 2x2</text>
<text x="232.7" y="135.6">WS2812 2x2</text>
<text x="283.5" y="135.6">WS2812 2x2</text>
<text x="334.3" y="135.6">WS2812 2x2</text>
<text x="356" y="136.9">LED_R2_TO_R3</text>
<text x="408.2" y="136">C</text>
<text x="20.6" y="140.8">ATTINY_RX</text>
<text x="21.9" y="138.2">ATTINY_TX</text>
<text x="63.6" y="143.3">E_D0</text>
<text x="63.6" y="138.2">N_D0</text>
<text x="63.6" y="140.8">N_D1</text>
<text x="167.2" y="139.5">GND</text>
<text x="218" y="139.5">GND</text>
<text x="268.8" y="139.5">GND</text>
<text x="319.6" y="139.5">GND</text>
<text x="63.6" y="148.4">S_D0</text>
<text x="63.6" y="145.8">E_D1</text>
<text x="105.2" y="145.2" transform="rotate(-90 105.2 145.2)">GND</text>
<text x="115.4" y="145.2" transform="rotate(-90 115.4 145.2)">GND</text>
<text x="124.2" y="145.2" transform="rotate(-90 124.2 145.2)">GND</text>
<text x="63.6" y="150.9">S_D1</text>
<text x="160.5" y="159.8">+5V_LOCAL</text>
<text x="181.9" y="161">WS2812 2x2</text>
<text x="232.7" y="161">WS2812 2x2</text>
<text x="283.5" y="161">WS2812 2x2</text>
<text x="334.3" y="161">WS2812 2x2</text>
<text x="48" y="165.5" transform="rotate(-90 48 165.5)">GND</text>
<text x="157.5" y="162.3">LED_R2_TO_R3</text>
<text x="167.2" y="164.9">GND</text>
<text x="218" y="164.9">GND</text>
<text x="268.8" y="164.9">GND</text>
<text x="319.6" y="164.9">GND</text>
<text x="356" y="162.3">LED_R3_TO_R4</text>
<text x="10.2" y="186">D</text>
<text x="160.5" y="185.2">+5V_LOCAL</text>
<text x="408.2" y="186">D</text>
<text x="157.5" y="187.7">LED_R3_TO_R4</text>
<text x="167.2" y="190.3">GND</text>
<text x="181.9" y="186.4">WS2812 2x2</text>
<text x="218" y="190.3">GND</text>
<text x="232.7" y="186.4">WS2812 2x2</text>
<text x="268.8" y="190.3">GND</text>
<text x="283.5" y="186.4">WS2812 2x2</text>
<text x="319.6" y="190.3">GND</text>
<text x="334.3" y="186.4">WS2812 2x2</text>
<text x="37" y="208.1">GND</text>
<text x="108.4" y="205.5">+12V_BUS</text>
<text x="78.5" y="224" transform="rotate(-90 78.5 224)">GND</text>
<text x="91.2" y="224" transform="rotate(-90 91.2 224)">GND</text>
<text x="10.3" y="236">E</text>
<text x="408.3" y="236">E</text>
<text x="24" y="248.7">+12V_BUS</text>
<text x="61.4" y="248.7">+5V_LOCAL</text>
<text x="30" y="253.8">GND</text>
<text x="62.4" y="253.8">GND</text>
<text x="10.3" y="286">F</text>
<text x="35" y="287">1</text>
<text x="85" y="287">2</text>
<text x="135" y="287">3</text>
<text x="185" y="287">4</text>
<text x="235" y="287">5</text>
<text x="285" y="287">6</text>
<text x="335" y="287">7</text>
<text x="385" y="287">8</text>
<text x="408.3" y="286">F</text>
</g>
<g font-size="1.3" fill="#a90000">
<text x="31.7" y="35.4">34</text>
<text x="55.8" y="35.4">35</text>
<text x="104.7" y="35.4">1</text>
<text x="31.7" y="40.5">32</text>
<text x="31.7" y="38">36</text>
<text x="55.8" y="38">16</text>
<text x="55.8" y="40.5">33</text>
<text x="104.7" y="38">2</text>
<text x="104.7" y="40.5">3</text>
<text x="186" y="36.7">1</text>
<text x="186" y="39.2">2</text>
<text x="186" y="41.8">3</text>
<text x="259.6" y="36.7">1</text>
<text x="259.6" y="39.2">2</text>
<text x="259.6" y="41.8">3</text>
<text x="333.3" y="36.7">1</text>
<text x="333.3" y="39.2">2</text>
<text x="333.3" y="41.8">3</text>
<text x="31.7" y="43">14</text>
<text x="31.7" y="45.6">17</text>
<text x="55.8" y="43">22</text>
<text x="56.4" y="45.6">1</text>
<text x="186" y="44.3">4</text>
<text x="186" y="46.9">5</text>
<text x="259.6" y="44.3">4</text>
<text x="259.6" y="46.9">5</text>
<text x="333.3" y="44.3">4</text>
<text x="333.3" y="46.9">5</text>
<text x="31.7" y="53.2">18</text>
<text x="31.7" y="48.1">20</text>
<text x="31.7" y="50.7">30</text>
<text x="55.8" y="51.9">15</text>
<text x="56.4" y="48.1">2</text>
<text x="186" y="49.4">6</text>
<text x="259.6" y="49.4">6</text>
<text x="333.3" y="49.4">6</text>
<text x="31.7" y="55.7">13</text>
<text x="31.7" y="58.3">31</text>
<text x="56.4" y="54.5">3</text>
<text x="102.1" y="59.6">5</text>
<text x="119.9" y="59.6">1</text>
<text x="31.7" y="65.9">10</text>
<text x="31.7" y="60.8">29</text>
<text x="32.3" y="63.4">8</text>
<text x="55.8" y="60.8">19</text>
<text x="55.8" y="63.4">21</text>
<text x="55.8" y="65.9">23</text>
<text x="102.1" y="63.4">6</text>
<text x="102.1" y="65.9">7</text>
<text x="119.9" y="63.4">2</text>
<text x="119.9" y="65.9">3</text>
<text x="31.7" y="68.4">28</text>
<text x="32.3" y="71">9</text>
<text x="55.8" y="71">39</text>
<text x="55.8" y="68.4">40</text>
<text x="31.7" y="73.5">11</text>
<text x="32.3" y="76.1">7</text>
<text x="55.8" y="76.1">37</text>
<text x="55.8" y="73.5">38</text>
<text x="102.1" y="72.3">8</text>
<text x="119.9" y="72.3">4</text>
<text x="31.7" y="83.7">27</text>
<text x="32.3" y="78.6">4</text>
<text x="32.3" y="81.1">5</text>
<text x="31.7" y="88.8">12</text>
<text x="31.7" y="86.2">25</text>
<text x="31.7" y="91.3">26</text>
<text x="32.3" y="93.8">6</text>
<text x="31.7" y="96.4">24</text>
<text x="174.5" y="105.3">1</text>
<text x="174.5" y="107.8">2</text>
<text x="199.9" y="105.3">5</text>
<text x="199.9" y="107.8">6</text>
<text x="225.3" y="105.3">1</text>
<text x="225.3" y="107.8">2</text>
<text x="250.7" y="105.3">5</text>
<text x="250.7" y="107.8">6</text>
<text x="276.1" y="105.3">1</text>
<text x="276.1" y="107.8">2</text>
<text x="301.5" y="105.3">5</text>
<text x="301.5" y="107.8">6</text>
<text x="326.9" y="105.3">1</text>
<text x="326.9" y="107.8">2</text>
<text x="352.3" y="105.3">5</text>
<text x="352.3" y="107.8">6</text>
<text x="174.5" y="110.4">3</text>
<text x="174.5" y="112.9">4</text>
<text x="199.9" y="110.4">7</text>
<text x="199.9" y="112.9">8</text>
<text x="225.3" y="110.4">3</text>
<text x="225.3" y="112.9">4</text>
<text x="250.7" y="110.4">7</text>
<text x="250.7" y="112.9">8</text>
<text x="276.1" y="110.4">3</text>
<text x="276.1" y="112.9">4</text>
<text x="301.5" y="110.4">7</text>
<text x="301.5" y="112.9">8</text>
<text x="326.9" y="110.4">3</text>
<text x="326.9" y="112.9">4</text>
<text x="352.3" y="110.4">7</text>
<text x="352.3" y="112.9">8</text>
<text x="32.3" y="131.9">9</text>
<text x="46.9" y="126.5" transform="rotate(-90 46.9 126.5)">1</text>
<text x="59.6" y="131.9">10</text>
<text x="174.5" y="130.7">1</text>
<text x="199.9" y="130.7">5</text>
<text x="225.3" y="130.7">1</text>
<text x="250.7" y="130.7">5</text>
<text x="276.1" y="130.7">1</text>
<text x="301.5" y="130.7">5</text>
<text x="326.9" y="130.7">1</text>
<text x="352.3" y="130.7">5</text>
<text x="32.3" y="137">7</text>
<text x="32.3" y="134.5">8</text>
<text x="59.6" y="134.5">11</text>
<text x="59.6" y="137">12</text>
<text x="174.5" y="133.2">2</text>
<text x="174.5" y="135.8">3</text>
<text x="199.9" y="133.2">6</text>
<text x="199.9" y="135.8">7</text>
<text x="225.3" y="133.2">2</text>
<text x="225.3" y="135.8">3</text>
<text x="250.7" y="133.2">6</text>
<text x="250.7" y="135.8">7</text>
<text x="276.1" y="133.2">2</text>
<text x="276.1" y="135.8">3</text>
<text x="301.5" y="133.2">6</text>
<text x="301.5" y="135.8">7</text>
<text x="326.9" y="133.2">2</text>
<text x="326.9" y="135.8">3</text>
<text x="352.3" y="133.2">6</text>
<text x="352.3" y="135.8">7</text>
<text x="32.3" y="139.6">6</text>
<text x="59.6" y="139.6">13</text>
<text x="60.2" y="142.1">2</text>
<text x="174.5" y="138.3">4</text>
<text x="199.9" y="138.3">8</text>
<text x="225.3" y="138.3">4</text>
<text x="250.7" y="138.3">8</text>
<text x="276.1" y="138.3">4</text>
<text x="301.5" y="138.3">8</text>
<text x="326.9" y="138.3">4</text>
<text x="352.3" y="138.3">8</text>
<text x="60.2" y="144.6">3</text>
<text x="60.2" y="147.2">4</text>
<text x="60.2" y="149.7">5</text>
<text x="46.9" y="160.1" transform="rotate(-90 46.9 160.1)">14</text>
<text x="174.5" y="156.1">1</text>
<text x="174.5" y="158.6">2</text>
<text x="174.5" y="161.2">3</text>
<text x="199.9" y="156.1">5</text>
<text x="199.9" y="158.6">6</text>
<text x="199.9" y="161.2">7</text>
<text x="225.3" y="156.1">1</text>
<text x="225.3" y="158.6">2</text>
<text x="225.3" y="161.2">3</text>
<text x="250.7" y="156.1">5</text>
<text x="250.7" y="158.6">6</text>
<text x="250.7" y="161.2">7</text>
<text x="276.1" y="156.1">1</text>
<text x="276.1" y="158.6">2</text>
<text x="276.1" y="161.2">3</text>
<text x="301.5" y="156.1">5</text>
<text x="301.5" y="158.6">6</text>
<text x="301.5" y="161.2">7</text>
<text x="326.9" y="156.1">1</text>
<text x="326.9" y="158.6">2</text>
<text x="326.9" y="161.2">3</text>
<text x="352.3" y="156.1">5</text>
<text x="352.3" y="158.6">6</text>
<text x="352.3" y="161.2">7</text>
<text x="174.5" y="163.7">4</text>
<text x="199.9" y="163.7">8</text>
<text x="225.3" y="163.7">4</text>
<text x="250.7" y="163.7">8</text>
<text x="276.1" y="163.7">4</text>
<text x="301.5" y="163.7">8</text>
<text x="326.9" y="163.7">4</text>
<text x="352.3" y="163.7">8</text>
<text x="174.5" y="181.5">1</text>
<text x="174.5" y="184">2</text>
<text x="199.9" y="181.5">5</text>
<text x="199.9" y="184">6</text>
<text x="225.3" y="181.5">1</text>
<text x="225.3" y="184">2</text>
<text x="250.7" y="181.5">5</text>
<text x="250.7" y="184">6</text>
<text x="276.1" y="181.5">1</text>
<text x="276.1" y="184">2</text>
<text x="301.5" y="181.5">5</text>
<text x="301.5" y="184">6</text>
<text x="326.9" y="181.5">1</text>
<text x="326.9" y="184">2</text>
<text x="352.3" y="181.5">5</text>
<text x="352.3" y="184">6</text>
<text x="174.5" y="186.6">3</text>
<text x="174.5" y="189.1">4</text>
<text x="199.9" y="186.6">7</text>
<text x="199.9" y="189.1">8</text>
<text x="225.3" y="186.6">3</text>
<text x="225.3" y="189.1">4</text>
<text x="250.7" y="186.6">7</text>
<text x="250.7" y="189.1">8</text>
<text x="276.1" y="186.6">3</text>
<text x="276.1" y="189.1">4</text>
<text x="301.5" y="186.6">7</text>
<text x="301.5" y="189.1">8</text>
<text x="326.9" y="186.6">3</text>
<text x="326.9" y="189.1">4</text>
<text x="352.3" y="186.6">7</text>
<text x="352.3" y="189.1">8</text>
<text x="33.6" y="204.3">1</text>
<text x="33.6" y="206.9">2</text>
<text x="36.1" y="247.5">1</text>
<text x="59" y="247.5">3</text>
<text x="36.1" y="252.6">2</text>
<text x="59" y="252.6">4</text>
</g>
<g font-size="1.3" fill="#006464">
<text x="33.4" y="32.7">esp32-wemos-d1-mini</text>
<text x="43.7" y="30.2">U2</text>
<text x="107.8" y="32.7">J_UPDI1</text>
<text x="188.2" y="32.7">J_NORTH1</text>
<text x="262.8" y="32.7">J_EAST1</text>
<text x="335.6" y="32.7">J_SOUTH1</text>
<text x="35.3" y="41.6">IO_04</text>
<text x="35.3" y="36.5">IO_00</text>
<text x="35.3" y="39.1">IO_02</text>
<text x="44.5" y="36.5">VCC_(USB)</text>
<text x="50.8" y="41.6">GND</text>
<text x="51.1" y="39.1">3V3</text>
<text x="107.7" y="36.5">+5V</text>
<text x="107.7" y="39.1">UPDI</text>
<text x="107.7" y="41.6">GND</text>
<text x="188.9" y="37.8">5V_1</text>
<text x="188.9" y="40.3">GND_1</text>
<text x="262.6" y="37.8">5V_1</text>
<text x="262.6" y="40.3">GND_1</text>
<text x="336.3" y="37.8">5V_1</text>
<text x="336.3" y="40.3">GND_1</text>
<text x="35.3" y="44.1">IO_05/D8</text>
<text x="35.3" y="46.7">IO_09/SD2</text>
<text x="50.8" y="46.7">GND</text>
<text x="50.8" y="44.1">GND</text>
<text x="106.3" y="45.4">UPDI_PROG</text>
<text x="188.9" y="42.9">D0</text>
<text x="188.9" y="45.4">D1</text>
<text x="188.9" y="48">GND_2</text>
<text x="262.6" y="42.9">D0</text>
<text x="262.6" y="45.4">D1</text>
<text x="262.6" y="48">GND_2</text>
<text x="336.3" y="42.9">D1</text>
<text x="336.3" y="45.4">D0</text>
<text x="336.3" y="48">GND_2</text>
<text x="35.3" y="49.2">IO_10/SD3</text>
<text x="35.3" y="51.8">IO_12/TDI</text>
<text x="51.2" y="49.2">RST</text>
<text x="52" y="53">NC</text>
<text x="188.9" y="50.5">5V_2</text>
<text x="262.6" y="50.5">5V_2</text>
<text x="336.3" y="50.5">5V_2</text>
<text x="35.3" y="56.8">IO_14/TMS</text>
<text x="35.3" y="54.3">IO_13/TCK</text>
<text x="35.3" y="59.4">IO_16/D4</text>
<text x="52" y="55.6">NC</text>
<text x="110.4" y="54.3">U3</text>
<text x="180.8" y="55.6">MAG_NORTH_6PIN_FEMALE</text>
<text x="255.3" y="55.6">MAG_EAST_6PIN_FEMALE</text>
<text x="329.2" y="55.6">MAG_SOUTH_6PIN_MALE</text>
<text x="35.3" y="64.5">IO_18/D5</text>
<text x="35.3" y="61.9">IO_17/D3</text>
<text x="50.6" y="61.9">CMD</text>
<text x="51.2" y="64.5">TXD</text>
<text x="105.1" y="60.7">3V3</text>
<text x="105.1" y="64.5">GND</text>
<text x="114.3" y="64.5">GND</text>
<text x="115.8" y="60.7">5V</text>
<text x="35.3" y="67">IO_19/D6</text>
<text x="35.3" y="69.5">IO_32</text>
<text x="50.9" y="67">RXD</text>
<text x="51.1" y="69.5">CLK</text>
<text x="105.1" y="67">LV1</text>
<text x="114.5" y="67">HV1</text>
<text x="35.3" y="77.2">IO_35</text>
<text x="35.3" y="72.1">IO_33</text>
<text x="35.3" y="74.6">IO_34</text>
<text x="50.9" y="74.6">SD1</text>
<text x="50.9" y="72.1">SD0</text>
<text x="51.2" y="77.2">TD0</text>
<text x="105.1" y="73.4">LV2</text>
<text x="114.5" y="73.4">HV2</text>
<text x="35.3" y="79.7">IO_36/SVP/A0</text>
<text x="35.3" y="82.2">IO_39/SVN</text>
<text x="99.2" y="78.7">LOGIC_LEVEL_2CH_3V3_5V</text>
<text x="35.3" y="89.9">IO_23/D7</text>
<text x="35.3" y="87.3">IO_22/D1/SCL</text>
<text x="35.3" y="84.8">IO_21/D2/SDA</text>
<text x="35.3" y="94.9">IO_26/D0</text>
<text x="35.3" y="92.4">IO_25</text>
<text x="35.3" y="97.5">IO_27</text>
<text x="185.2" y="101">MOD1</text>
<text x="236" y="101.3">MOD2</text>
<text x="286.8" y="101.3">MOD3</text>
<text x="337.6" y="101.3">MOD4</text>
<text x="178.8" y="106.4">GND_IN1 GND_OUT1</text>
<text x="229.6" y="106.4">GND_IN1 GND_OUT1</text>
<text x="280.4" y="106.4">GND_IN1 GND_OUT1</text>
<text x="331.2" y="106.4">GND_IN1 GND_OUT1</text>
<text x="178.8" y="108.9">VCC_IN</text>
<text x="178.8" y="111.5">DIN</text>
<text x="178.8" y="114">GND_IN2 GND_OUT2</text>
<text x="188.7" y="108.9">VCC_OUT</text>
<text x="192" y="111.5">DOUT</text>
<text x="229.6" y="108.9">VCC_IN</text>
<text x="229.6" y="111.5">DIN</text>
<text x="229.6" y="114">GND_IN2 GND_OUT2</text>
<text x="239.5" y="108.9">VCC_OUT</text>
<text x="242.8" y="111.5">DOUT</text>
<text x="280.4" y="108.9">VCC_IN</text>
<text x="280.4" y="111.5">DIN</text>
<text x="280.4" y="114">GND_IN2 GND_OUT2</text>
<text x="290.3" y="108.9">VCC_OUT</text>
<text x="293.6" y="111.5">DOUT</text>
<text x="331.2" y="108.9">VCC_IN</text>
<text x="331.2" y="111.5">DIN</text>
<text x="331.2" y="114">GND_IN2 GND_OUT2</text>
<text x="341.1" y="108.9">VCC_OUT</text>
<text x="344.4" y="111.5">DOUT</text>
<text x="49.1" y="122.9">U1</text>
<text x="49.1" y="125.4">ATtiny1604-SS</text>
<text x="48" y="131.4" transform="rotate(-90 48 131.4)">VCC</text>
<text x="178.8" y="131.8">GND_IN1 GND_OUT1</text>
<text x="185.2" y="126.7">MOD5</text>
<text x="229.6" y="131.8">GND_IN1 GND_OUT1</text>
<text x="236" y="126.7">MOD6</text>
<text x="280.4" y="131.8">GND_IN1 GND_OUT1</text>
<text x="286.8" y="126.7">MOD7</text>
<text x="331.2" y="131.8">GND_IN1 GND_OUT1</text>
<text x="337.6" y="126.7">MOD8</text>
<text x="34.8" y="135.6">PB1</text>
<text x="34.8" y="133">PB0</text>
<text x="48.3" y="133">RESET/PA0</text>
<text x="55.4" y="135.6">PA1</text>
<text x="64.7" y="135.6">470R</text>
<text x="102.6" y="137.7" transform="rotate(-90 102.6 137.7)">100nF</text>
<text x="108.7" y="137.5" transform="rotate(-90 108.7 137.5)">C_LV1</text>
<text x="111.7" y="137.7" transform="rotate(-90 111.7 137.7)">100nF</text>
<text x="118.6" y="137.7" transform="rotate(-90 118.6 137.7)">C_HV1</text>
<text x="121.6" y="137.7" transform="rotate(-90 121.6 137.7)">100nF</text>
<text x="178.8" y="134.3">VCC_IN</text>
<text x="178.8" y="136.9">DIN</text>
<text x="188.7" y="134.3">VCC_OUT</text>
<text x="192" y="136.9">DOUT</text>
<text x="229.6" y="134.3">VCC_IN</text>
<text x="229.6" y="136.9">DIN</text>
<text x="239.5" y="134.3">VCC_OUT</text>
<text x="242.8" y="136.9">DOUT</text>
<text x="280.4" y="134.3">VCC_IN</text>
<text x="280.4" y="136.9">DIN</text>
<text x="290.3" y="134.3">VCC_OUT</text>
<text x="293.6" y="136.9">DOUT</text>
<text x="331.2" y="134.3">VCC_IN</text>
<text x="331.2" y="136.9">DIN</text>
<text x="341.1" y="134.3">VCC_OUT</text>
<text x="344.4" y="136.9">DOUT</text>
<text x="34.8" y="140.7">PB3</text>
<text x="34.8" y="138.1">PB2</text>
<text x="55.4" y="143.2">PA4</text>
<text x="55.4" y="138.1">PA2</text>
<text x="55.4" y="140.7">PA3</text>
<text x="128" y="139.7" transform="rotate(-90 128 139.7)">C_ATTINY1</text>
<text x="178.8" y="139.4">GND_IN2 GND_OUT2</text>
<text x="229.6" y="139.4">GND_IN2 GND_OUT2</text>
<text x="280.4" y="139.4">GND_IN2 GND_OUT2</text>
<text x="331.2" y="139.4">GND_IN2 GND_OUT2</text>
<text x="55.4" y="145.7">PA5</text>
<text x="55.4" y="148.3">PA6</text>
<text x="55.4" y="150.8">PA7</text>
<text x="185.2" y="152.1">MOD9</text>
<text x="235.4" y="152.1">MOD10</text>
<text x="286.2" y="152.1">MOD11</text>
<text x="337" y="152.1">MOD12</text>
<text x="48" y="157" transform="rotate(-90 48 157)">GND</text>
<text x="178.8" y="157.2">GND_IN1 GND_OUT1</text>
<text x="178.8" y="159.7">VCC_IN</text>
<text x="188.7" y="159.7">VCC_OUT</text>
<text x="229.6" y="157.2">GND_IN1 GND_OUT1</text>
<text x="229.6" y="159.7">VCC_IN</text>
<text x="239.5" y="159.7">VCC_OUT</text>
<text x="280.4" y="157.2">GND_IN1 GND_OUT1</text>
<text x="280.4" y="159.7">VCC_IN</text>
<text x="290.3" y="159.7">VCC_OUT</text>
<text x="331.2" y="157.2">GND_IN1 GND_OUT1</text>
<text x="331.2" y="159.7">VCC_IN</text>
<text x="341.1" y="159.7">VCC_OUT</text>
<text x="178.8" y="162.3">DIN</text>
<text x="178.8" y="164.8">GND_IN2 GND_OUT2</text>
<text x="192" y="162.3">DOUT</text>
<text x="229.6" y="162.3">DIN</text>
<text x="229.6" y="164.8">GND_IN2 GND_OUT2</text>
<text x="242.8" y="162.3">DOUT</text>
<text x="280.4" y="162.3">DIN</text>
<text x="280.4" y="164.8">GND_IN2 GND_OUT2</text>
<text x="293.6" y="162.3">DOUT</text>
<text x="331.2" y="162.3">DIN</text>
<text x="331.2" y="164.8">GND_IN2 GND_OUT2</text>
<text x="344.4" y="162.3">DOUT</text>
<text x="184.6" y="177.5">MOD13</text>
<text x="235.4" y="177.5">MOD14</text>
<text x="286.2" y="177.5">MOD15</text>
<text x="337" y="177.5">MOD16</text>
<text x="178.8" y="182.6">GND_IN1 GND_OUT1</text>
<text x="178.8" y="185.1">VCC_IN</text>
<text x="188.7" y="185.1">VCC_OUT</text>
<text x="229.6" y="182.6">GND_IN1 GND_OUT1</text>
<text x="229.6" y="185.1">VCC_IN</text>
<text x="239.5" y="185.1">VCC_OUT</text>
<text x="280.4" y="182.6">GND_IN1 GND_OUT1</text>
<text x="280.4" y="185.1">VCC_IN</text>
<text x="290.3" y="185.1">VCC_OUT</text>
<text x="331.2" y="182.6">GND_IN1 GND_OUT1</text>
<text x="331.2" y="185.1">VCC_IN</text>
<text x="341.1" y="185.1">VCC_OUT</text>
<text x="103.1" y="191.5">PWR_FLAG</text>
<text x="104" y="188.9">#PWR01</text>
<text x="178.8" y="187.7">DIN</text>
<text x="178.8" y="190.2">GND_IN2 GND_OUT2</text>
<text x="192" y="187.7">DOUT</text>
<text x="229.6" y="187.7">DIN</text>
<text x="229.6" y="190.2">GND_IN2 GND_OUT2</text>
<text x="242.8" y="187.7">DOUT</text>
<text x="280.4" y="187.7">DIN</text>
<text x="280.4" y="190.2">GND_IN2 GND_OUT2</text>
<text x="293.6" y="187.7">DOUT</text>
<text x="331.2" y="187.7">DIN</text>
<text x="331.2" y="190.2">GND_IN2 GND_OUT2</text>
<text x="344.4" y="187.7">DOUT</text>
<text x="24.2" y="197.8">J_PWR1</text>
<text x="20.8" y="200.4">USB_C_PD_12V</text>
<text x="42.2" y="201.9">SW_MAIN1</text>
<text x="59.5" y="202.4">F_MAIN1</text>
<text x="23.8" y="205.4">+12V_IN</text>
<text x="27.9" y="208">GND</text>
<text x="60" y="208.2">3A_12V</text>
<text x="77.3" y="210.8" transform="rotate(-90 77.3 210.8)">5V</text>
<text x="74.9" y="216.8" transform="rotate(-90 74.9 216.8)">D_TVS1</text>
<text x="77.3" y="219.2" transform="rotate(-90 77.3 219.2)">GND</text>
<text x="81.5" y="217.6" transform="rotate(-90 81.5 217.6)">SMAJ12A</text>
<text x="87.6" y="218.7" transform="rotate(-90 87.6 218.7)">100uF_25V</text>
<text x="94.4" y="217.7" transform="rotate(-90 94.4 217.7)">C_BULK1</text>
<text x="39.8" y="244.8">D-SUN_StepDown</text>
<text x="43.8" y="240.5">U_BUCK1</text>
<text x="38.6" y="248.6">IN+</text>
<text x="52.5" y="248.6">OUT+</text>
<text x="38.6" y="253.7">IN-</text>
<text x="52.5" y="253.7">OUT-</text>
</g>
</svg>
